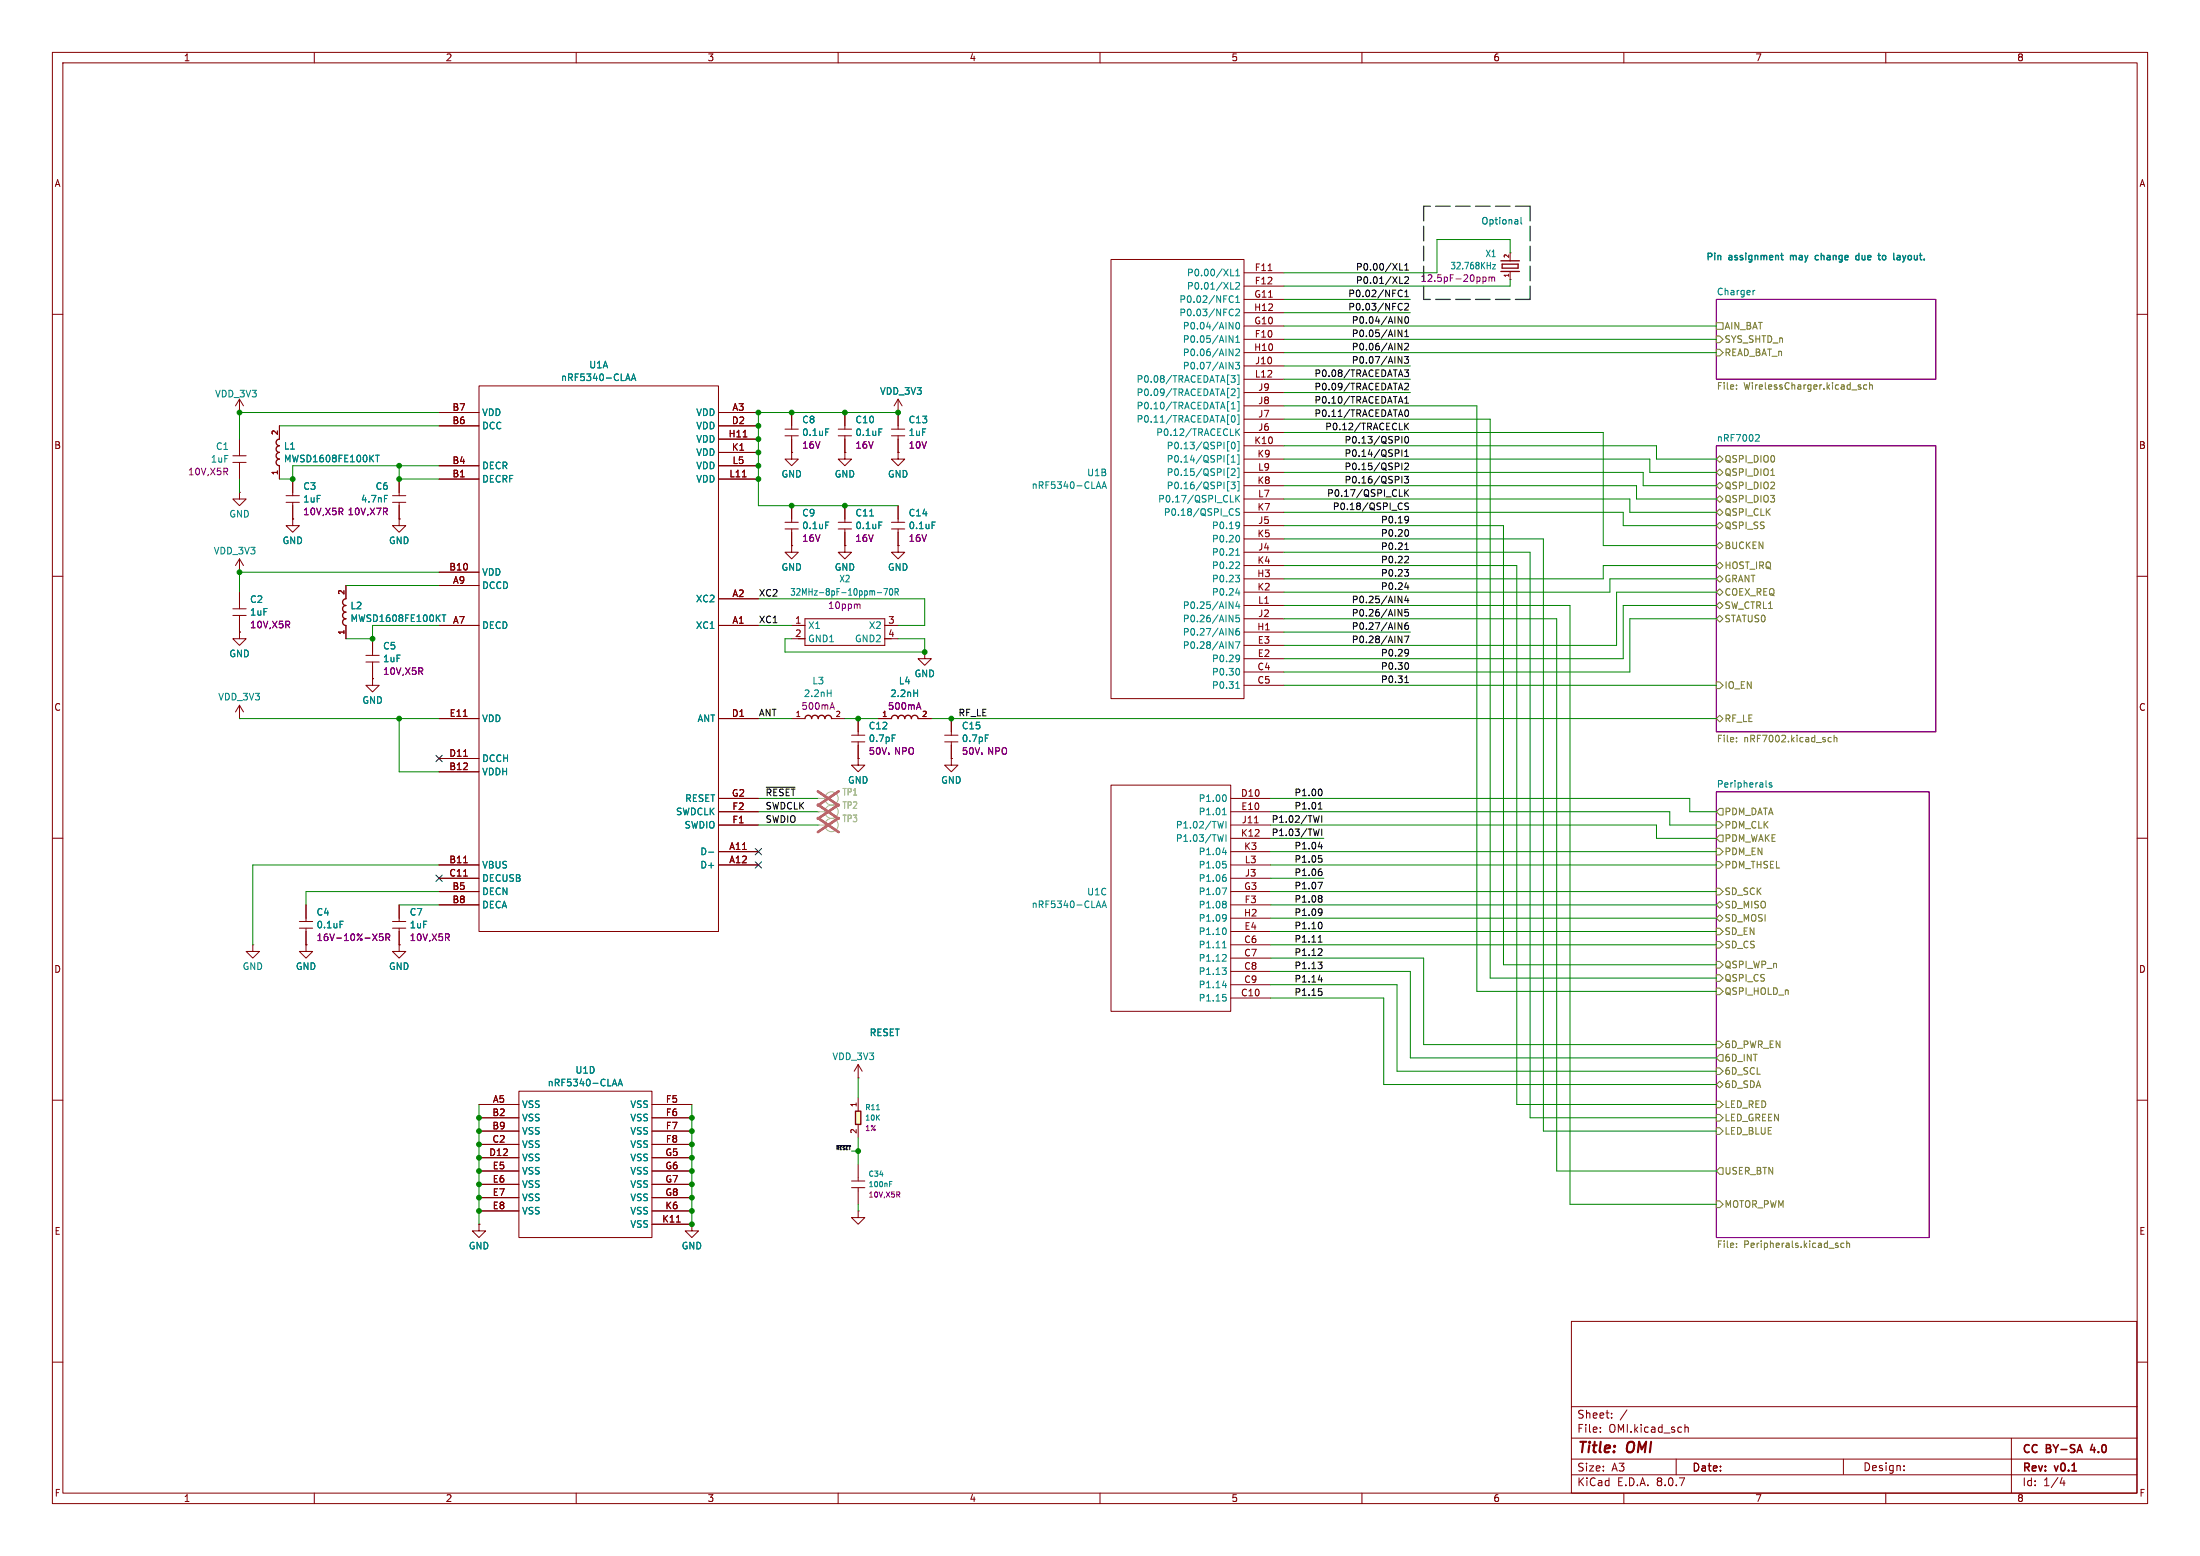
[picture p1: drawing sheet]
<svg xmlns="http://www.w3.org/2000/svg" width="420mm" height="297mm" viewBox="0 0 420 297" stroke-linecap="round" stroke-linejoin="round" font-family="sans-serif">
<g fill="none" stroke="#840000" stroke-width=".19">
<path d="M10 10h400v277h-400zM12 12h396v273h-396zM60 10v2M110 10v2M160 10v2M210 10v2M260 10v2M310 10v2M360 10v2M288.3 48.3h.1M288.3 48.3v1.5M288.3 51.8v1.5"/>
<path d="M10 60h2M45.7 78.7h.1M45.7 76.2l-.7 1.3M45.7 76.2v2.5M45.7 76.2l.8 1.3M83.8 78.7h7.6M91.4 73.7h45.8v104.1h-45.8zM137.2 78.7h7.6M408 60h2M44.4 88.3h2.6M44.4 87h2.6M45.7 83.8v3.2"/>
<path d="M45.7 88.3v3.1M53.3 81.3v2.5M53.3 88.9v2.5M54.6 95.9h2.5M54.6 94.6h2.5M55.9 91.4v3.2M55.9 95.9v3.2M76.2 99.1v1.2h1.3l-1.3 1.3-1.3-1.3h1.3M76.2 99.1h.1M83.8 91.4h7.6M83.8 88.9h7.6M83.8 81.3h7.6"/>
<path d="M137.2 91.4h7.6M137.2 88.9h7.6M137.2 81.3h7.6M137.2 83.8h7.6M137.2 86.4h7.6M141.7 91h.8M141.9 83.4h.7M171.4 86.4v1.2h1.3l-1.3 1.3-1.2-1.3h1.2M171.4 86.4h.1M10 110h2M83.8 119.4h7.6M83.8 111.8h7.6"/>
<path d="M83.8 109.2h7.6M137.2 119.4h7.6M137.2 114.3h7.6M408 110h2M83.8 137.2h7.6M88.4 136.7h.8M137.2 137.2h7.6M163.8 137.2v3.1M167.6 137.2h2.6M175.3 137.2h2.5M176.5 124.5v1.2h1.3l-1.3 1.3-1.2-1.3h1.2M176.5 124.5h.1"/>
<path d="M10 160h2M83.8 147.3h7.6M83.8 144.8h7.6M88.5 144.4h.7M137.2 157.5h7.6M137.2 154.9h7.6M137.2 152.4h7.6M162.6 141.6h2.5M162.6 140.3h2.5M163.8 144.8v1.3h1.3l-1.3 1.2-1.2-1.2h1.2M163.8 144.8h.1M163.8 141.6v3.2"/>
<path d="M408 160h2M83.8 165.1h7.6M83.8 170.2h7.6M83.8 172.7h7.6M83.8 167.6h7.6M88.5 164.7h.7M88.5 167.2h.7M137.2 162.6h7.6M137.2 165.1h7.6M10 210h2M408 210h2M162.6 226.7h2.5"/>
<path d="M162.6 225.4h2.5M163.8 231.1v1.3h1.3l-1.3 1.3-1.2-1.3h1.2M163.8 231.1h.1M163.8 222.2v3.2M163.8 226.7v3.2M300 252.2h107.9v32.8h-107.9zM10 260h2M300 278.5h108M300 274.5h108M300 268.5h108M305.5 273.2v.2M305.5 272.5v.1"/>
<path d="M307.7 270.5v.2M307.7 269.8v.1M310.6 269.1l-1.3 1.9M320 278.5v3M321.7 271.9v1.5M321.7 272.5l.2-.1 .3 .1 .1 .9M351.9 278.5v2.9M363.5 279.8v.1M384 274.5v4M384 278.5v6.5M408 260h2M60 285v2"/>
<path d="M110 285v2M160 285v2M210 285v2M260 285v2M300 281.5h108M310 285v2M360 285v2M363.5 280.6v.1M393.7 282l-.4 1.1h.9M394 282.6v1"/>
</g>
<path d="M399.5 275.7l-.4 1.1h.9" fill="none" stroke="#840000" stroke-width=".3"/>
<g fill="none" stroke="#840084" stroke-width=".19">
<path d="M283.1 52.9v1.2M283.1 52.9h.4l.2 .2-.1 .6h-.5M284.2 53l.4-.1 .2 .2M284.2 52.9v.8M284.8 53.1l.2-.2h.3v.8M284.8 53.1v.6M327.7 57.2h41.9v15.2h-41.9zM43 90l.5 .6M43.4 89.5v.4M65 97.6l.5 .7M65.4 97.1v.4M327.7 85.1h41.9v54.6h-41.9z"/>
<path d="M175.1 135h.6M175.4 134.1l.4 1.3M166.1 142.7v.6l.2-.1h.4l.1 .5-.2 .3-.5-.1M167.5 142.8a.75 .75 0 0 0 .2 1.2 .84 .84 0 0 0 .1-1.2M168.4 142.7l.4 1.3 .4-1.3M169.7 143.7v.1M169.7 143.7v.2M169.7 143.8v.1M169.7 143.8v.2M171.7 142.7v1.3l-.7-1.3v1.3M172.3 143.4l.6-.1 .1-.2v-.3l-.7-.1v1.3M173.6 142.9l.2-.2a.43 .43 0 0 1 .6 .4v.5a.42 .42 0 0 1-.4 .4 .42 .42 0 0 1-.5-.4z"/>
<path d="M327.7 151.1h40.6v85.1h-40.6zM171.4 228l.4 .5M171.7 227.6v.4"/>
</g>
<g fill="none" stroke="#848400" stroke-width=".19">
<path d="M327.7 64.1h.6l.6 .7-.6 .6h-.6zM327.7 66.7h.6l.6 .6-.6 .6h-.6zM327.7 61.6h1.2v1.3h-1.2zM331.5 73.5v.1M331.5 74.2v.1M354.8 73.8l.5 .3-.1 .1-.3 .1M354.8 73.5h.4M356.4 73.5h-.4l-.2 .2 .1 .5h.5M356.9 73.6l.2-.1h.3l.1 .8M356.9 73v1.3M327.7 90.2l.6-.7 .6 .7-.6 .6zM327.7 97.8l.6-.6 .6 .6-.6 .6z"/>
<path d="M327.7 95.3l.6-.7 .6 .7-.6 .6zM327.7 92.7l.6-.6 .6 .6-.6 .6zM327.7 87.6l.6-.6 .6 .6-.6 .7zM338.1 90.7h.7M327.7 104.1l.6-.6 .6 .6-.6 .7zM327.7 100.3l.6-.6 .6 .6-.6 .7zM327.7 118.1l.6-.6 .6 .6-.6 .6zM327.7 110.5l.6-.6 .6 .6-.6 .6zM327.7 108l.6-.7 .6 .7-.6 .6zM327.7 115.6l.6-.7 .6 .7-.6 .6zM328.3 112.4l.6 .6-.6 .7-.6-.7zM327.7 137.2l.6-.7 .6 .7-.6 .6z"/>
<path d="M327.7 130.2h.6l.6 .6-.6 .6h-.6zM327.7 156.8h.6l.6 .7-.6 .6h-.6zM328.3 154.3h.6v1.3h-.6l-.6-.7zM328.3 159.4h.6v1.3h-.6l-.6-.7zM331.5 140.8v.1M331.5 141.5v.1M349 141.4l.2 .2 .4-.1M349.6 140.8h-.4l-.2 .2M350.1 140.9l.2-.1h.3l.1 .8M350.1 140.3v1.3M327.7 169.5h.6l.6 .7-.6 .6h-.6zM327.7 179.7h.6l.6 .6-.6 .7h-.6z"/>
<path d="M327.7 172.7l.6-.6 .6 .6-.6 .7zM327.7 175.3l.6-.7 .6 .7-.6 .6zM327.7 177.2h.6l.6 .6-.6 .6h-.6zM327.7 161.9h.6l.6 .7-.6 .6h-.6zM327.7 164.5h.6l.6 .6-.6 .6h-.6zM327.7 198.8h.6l.6 .6-.6 .6h-.6zM327.7 183.5h.6l.6 .7-.6 .6h-.6zM327.7 186.1h.6l.6 .6-.6 .6h-.6zM327.7 188.6h.6l.6 .6-.6 .7h-.6zM327.7 203.8h.6l.6 .7-.6 .6h-.6zM327.7 207l.6-.6 .6 .6-.6 .6zM327.7 210.2h.6l.6 .6-.6 .7h-.6z"/>
<path d="M327.7 212.7h.6l.6 .7-.6 .6h-.6zM327.7 215.3h.6l.6 .6-.6 .6h-.6zM328.3 201.3h.6v1.3h-.6l-.6-.7zM327.7 229.2h.6l.6 .7-.6 .6h-.6zM328.3 222.9h.6v1.3h-.6l-.6-.7zM331.5 238v.1M331.5 237.3v.2M350.6 237.7l.3 .1v.1l-.4 .2M350.6 237.3h.3M352 237.3h-.4l-.2 .2 .1 .6h.5M352.6 237.4l.1-.1h.3l.1 .8M352.6 236.9v1.2"/>
</g>
<g fill="none" stroke="#008484" stroke-width=".19">
<path d="M284.9 50.5h.6l-.6 .8h.6M335 55.4l-.3 .3M119.6 72.3h.6M119.9 71.4l.4 1.2M120.5 72.6l.5-1.2 .4 1.2M120.6 72.3h.7M71.7 86.9h.7M72.1 86.9v1.3M335.3 82.9l.4 .1 .2 .3-.8 .9h.8M174.4 132.3h.8M175.2 131.7v1.3M170.3 140.3h.6"/>
<path d="M337.1 150.1l.2 .2M338.2 149.5l-.3-.1-.2 .2 .1 .2 .4 .1v.3h-.5M135.3 162.7h.9M169.8 226h.4M169.8 225.5h.5"/>
</g>
<path d="M286.5 51.8h3.6M286.5 49.8h3.6M286.8 50.4h3v.8h-3zM53.3 83.8a.64 .64 0 0 0-.6 .7 .64 .64 0 0 0 .6 .6 .64 .64 0 0 0-.6 .6 .64 .64 0 0 0 .6 .7 .64 .64 0 0 0-.6 .6 .64 .64 0 0 0 .6 .6 .63 .63 0 0 0-.6 .7 .63 .63 0 0 0 .6 .6M170.2 137.2a.64 .64 0 0 1 .6-.7 .64 .64 0 0 1 .6 .7 .64 .64 0 0 1 .7-.7 .64 .64 0 0 1 .6 .7 .64 .64 0 0 1 .7-.7 .64 .64 0 0 1 .6 .7 .64 .64 0 0 1 .6-.7 .64 .64 0 0 1 .7 .7" fill="none" stroke="#840000" stroke-width=".25"/>
<path d="M163.3 212.1h1v2.5h-1z" fill="#ffffc2"/>
<path d="M66 114.3a.64 .64 0 0 0-.6 .6 .64 .64 0 0 0 .6 .7 .64 .64 0 0 0-.6 .6 .64 .64 0 0 0 .6 .6 .64 .64 0 0 0-.6 .7 .64 .64 0 0 0 .6 .6 .64 .64 0 0 0-.6 .6 .64 .64 0 0 0 .6 .7M153.7 137.2a.64 .64 0 0 1 .6-.7 .64 .64 0 0 1 .6 .7 .64 .64 0 0 1 .7-.7 .64 .64 0 0 1 .6 .7 .64 .64 0 0 1 .6-.7 .64 .64 0 0 1 .7 .7 .64 .64 0 0 1 .6-.7 .64 .64 0 0 1 .6 .7M163.3 212.1h1v2.5h-1z" fill="none" stroke="#840000" stroke-width=".25"/>
<g fill="none" stroke="#840000" stroke-width=".19">
<path d="M212.1 49.5h25.4v83.9h-25.4zM237.5 52.1h7.6M237.5 54.6h7.6M237.5 57.2h7.6M237.5 59.7h7.6M242.1 51.7h.7M83.8 78.7h7.6M137.2 78.7h7.6M151.1 78.7v3.2M161.3 78.7v3.2M171.4 78.7h.1M171.4 76.2v5.7"/>
<path d="M171.4 76.2l-.7 1.3M171.4 76.2l.8 1.3M237.5 64.8h7.6M237.5 62.2h7.6M237.5 67.3h7.6M237.5 69.9h7.6M237.5 77.5h7.6M237.5 74.9h7.6M237.5 72.4h7.6M45.7 94v1.3h1.3l-1.3 1.2-1.3-1.2h1.3M45.7 94h.1M53.3 81.3v2.5"/>
<path d="M53.3 88.9v2.5M55.9 99.1v1.2h1.2l-1.2 1.3-1.3-1.3h1.3M55.9 99.1h.1M55.9 91.4v2.6M55.9 96.5v2.6M74.9 95.9h2.6M74.9 94.6h2.6M76.2 99.1h.1M76.2 91.4v3.2M76.2 95.9v3.2M83.8 91.4h7.6M83.8 88.9h7.6"/>
<path d="M83.8 81.3h7.6M137.2 91.4h7.6M137.2 88.9h7.6M137.2 81.3h7.6M137.2 83.8h7.6M137.2 86.4h7.6M141.7 91h.8M141.9 83.4h.7M149.9 99.7h2.5M149.9 81.9h2.5M149.9 83.2h2.5M151.1 86.4v1.2h1.3l-1.3 1.3-1.2-1.3h1.2"/>
<path d="M151.1 86.4h.1M151.1 83.2v3.2M151.1 96.5v3.2M160 99.7h2.6M160 81.9h2.6M160 83.2h2.6M161.3 86.4v1.2h1.3l-1.3 1.3-1.3-1.3h1.3M161.3 86.4h.1M161.3 83.2v3.2M161.3 96.5v3.2M170.2 99.7h2.5M170.2 81.9h2.5"/>
<path d="M170.2 83.2h2.5M171.4 86.4h.1M171.4 83.2v3.2M171.4 96.5v3.2M237.5 82.6h7.6M237.5 80h7.6M237.5 85.1h7.6M237.5 97.8h7.6M237.5 92.7h7.6M237.5 87.6h7.6M237.5 95.3h7.6M237.5 90.2h7.6"/>
<path d="M44.4 117.5h2.6M44.4 116.2h2.6M45.7 109.2h.1M45.7 106.7v2.5M45.7 113v3.2M45.7 117.5v3.2M45.7 106.7l-.7 1.3M45.7 106.7l.8 1.3M66 111.8v2.5M66 119.4v2.5M83.8 119.4h7.6M83.8 111.8h7.6"/>
<path d="M83.8 109.2h7.6M137.2 119.4h7.6M137.2 114.3h7.6M149.9 101h2.5M151.1 104.1v1.3h1.3l-1.3 1.3-1.2-1.3h1.2M151.1 104.1h.1M151.1 119.4h2.6M151.1 101v3.1M160 101h2.6M161.3 104.1v1.3h1.3l-1.3 1.3-1.3-1.3h1.3M161.3 104.1h.1M161.3 101v3.1"/>
<path d="M168.9 119.4h2.5M170.2 101h2.5M171.4 104.1v1.3h1.3l-1.3 1.3-1.2-1.3h1.2M171.4 104.1h.1M171.4 101v3.1M237.5 118.1h7.6M237.5 110.5h7.6M237.5 105.4h7.6M237.5 100.3h7.6M237.5 113h7.6M237.5 108h7.6M237.5 102.9h7.6"/>
<path d="M237.5 115.6h7.6M45.7 137.2h.1M45.7 120.7v1.2h1.3l-1.3 1.3-1.3-1.3h1.3M45.7 120.7h.1M45.7 134.6l-.7 1.3M45.7 134.6v2.6M45.7 134.6l.8 1.3M69.8 126.4h2.6M69.8 125.1h2.6M71.1 129.5v1.3h1.3l-1.3 1.3-1.3-1.3h1.3M71.1 129.5h.1M71.1 121.9v3.2"/>
<path d="M71.1 126.4v3.1M83.8 137.2h7.6M88.4 136.7h.8M137.2 137.2h7.6M151.1 137.2h2.6M151.1 121.9h2.6v-3.8h15.2v5.1h-15.2M158.7 137.2h2.6M163.8 137.2v2.5M167.6 137.2h2.6M168.9 121.9h2.5M175.3 137.2h2.5M176.5 124.5h.1"/>
<path d="M181.6 137.2v3.1M237.5 123.2h7.6M237.5 128.3h7.6M237.5 130.8h7.6M237.5 125.7h7.6M237.5 120.7h7.6M83.8 147.3h7.6M83.8 144.8h7.6M88.5 144.4h.7M137.2 152.4h7.6M137.2 154.9h7.6M137.2 157.5h7.6"/>
<path d="M163.8 144.8h.1M163.8 142.2v2.6M180.3 141.6h2.6M180.3 140.3h2.6M181.6 144.8v1.3h1.3l-1.3 1.2-1.3-1.2h1.3M181.6 144.8h.1M181.6 141.6v3.2M212.1 149.9h22.8v43.1h-22.8zM234.9 152.4h7.7M234.9 154.9h7.7M234.9 157.5h7.7M239.5 157.1h.7"/>
<path d="M57.1 177.2h2.6M57.1 175.9h2.6M58.4 172.7v3.2M58.4 177.2v3.1M74.9 177.2h2.6M74.9 175.9h2.6M76.2 172.7v3.2M76.2 177.2v3.1M83.8 172.7h7.6M83.8 170.2h7.6M83.8 167.6h7.6M83.8 165.1h7.6"/>
<path d="M88.5 164.7h.7M88.5 167.2h.7M137.2 162.6h7.6M137.2 165.1h7.6M234.9 177.8h7.7M234.9 172.7h7.7M234.9 170.2h7.7M234.9 175.3h7.7M234.9 167.6h7.7M234.9 160h7.7M234.9 162.6h7.7M234.9 165.1h7.7"/>
<path d="M48.3 180.3v1.3h1.2l-1.2 1.3-1.3-1.3h1.3M48.3 180.3h.1M58.4 180.3v1.3h1.3l-1.3 1.3-1.3-1.3h1.3M58.4 180.3h.1M76.2 180.3v1.3h1.3l-1.3 1.3-1.3-1.3h1.3M76.2 180.3h.1M234.9 190.5h7.7M234.9 180.3h7.7M234.9 182.9h7.7M234.9 185.4h7.7M234.9 188h7.7M91.4 210.8h7.7"/>
<path d="M91.4 213.4h7.7M91.4 215.9h7.7M91.4 218.4h7.7M99.1 208.3h25.4v27.9h-25.4zM124.5 210.8h7.6M124.5 213.4h7.6M124.5 215.9h7.6M124.5 218.4h7.6M163.8 205.7h.1M163.8 203.2v2.5M163.8 209.6v2.5M163.8 214.6v2.6"/>
<path d="M163.8 203.2l-.7 1.3M163.8 203.2l.8 1.3M91.4 233.7v1.2h1.3l-1.3 1.3-1.2-1.3h1.2M91.4 233.7h.1M91.4 221h7.7M91.4 223.5h7.7M91.4 226.1h7.7M91.4 228.6h7.7M91.4 231.1h7.7M124.5 221h7.6M124.5 223.5h7.6M124.5 226.1h7.6"/>
<path d="M124.5 228.6h7.6M124.5 231.1h7.6M124.5 233.7h7.6M129.1 233.3h.8M132.1 233.7v1.2h1.2l-1.2 1.3-1.3-1.3h1.3M132.1 233.7h.1"/>
</g>
<g fill="none" stroke="#008484" stroke-width=".19">
<path d="M234.9 56.5l.5 .1M234.9 52.6h.7M234.9 55.2h.7M235.2 59l.2 .1M235.4 57.6l-.5 .1M235.9 54l.5-.1 .2 .4-.7 .9h.7M235.9 59.1l.5-.1 .2 .4-.7 .9h.7M235.9 51.7l.4-.3v1.2M235.9 56.8l.4-.3v1.2M235.9 52.6h.7M235.9 57.7h.7M119.6 72.3h.6"/>
<path d="M119.9 71.4l.4 1.2M120.5 72.6l.5-1.2 .4 1.2M120.6 72.3h.7M234.6 61.5l.8 1.3v-1.3M234.6 64.1l.8 1.2v-1.2M234.6 66.6l.8 1.3v-1.3M234.6 69.2l.8 1.2v-1.2M235 71.7h.8l-.4 .5 .3 .1v.5l-.1 .2-.5-.1M235.1 78h.7M235.1 77.1l.3-.3v1.2M235.1 79.6l.3-.3a.68 .68 0 0 1 .4 .7 .68 .68 0 0 1-.4 .6l-.3-.3M235.1 74.3l.5-.1 .2 .4-.8 .9h.8"/>
<path d="M235.4 60.1l-.2 .2M235.9 69.2h.7l-.4 .4 .4 .2v.5l-.2 .1-.5-.1M235.9 66.7l.5-.1 .2 .4-.7 .9h.7M235.9 64.4l.4-.3v1.2M235.9 65.3h.7M236.1 61.6l.1-.1a.68 .68 0 0 1 .5 .7 .68 .68 0 0 1-.5 .6 .84 .84 0 0 1-.1-1.2zM236.2 79.2h.3v1.8h-.3M236.2 71.6h.3v1.8h-.3M236.2 74.1h.3v1.8h-.3M236.2 76.7h.3v1.8h-.3M71.7 86.9h.7M72.1 86.9v1.3"/>
<path d="M73.4 94.6h.6M157.6 99.6h.6M157.6 81.9h.6M166 98.5h.8M167.8 99.6h.6M167.8 81.9h.6M177.9 99.6h.6M209.4 92.9h.6M209.7 92l.4 1.2M210.4 93.2l.4-1.2 .4 1.2M210.5 92.9h.6M234.3 86.1h.3"/>
<path d="M234.3 84.3h.3M234.3 93.7h.3M234.3 91.9h.3M234.3 88.6h.3M234.3 86.8h.3M234.3 91.2h.3M234.3 89.4h.3M234.9 95.8h.6M235 92h.8l-.4 .5 .3 .1v.6l-.1 .1-.6-.1M235.1 89.6l.5-.1 .2 .3-.8 .9h.8M235.1 87.3l.3-.4v1.3M235.1 88.2h.7"/>
<path d="M235.2 84.5l.2-.1a.68 .68 0 0 1 .4 .6 .68 .68 0 0 1-.4 .7l-.3-.5zM235.4 97.2h.1M235.4 98.2v.1M235.9 81.9v1.2M235.9 94.6v1.2M236.1 82.4l.5 .7M236.1 95.1l.5 .7M236.2 84.3h.3v1.8h-.3M236.2 86.8h.3v1.8h-.3M236.2 89.4h.3v1.8h-.3M236.2 91.9h.3v1.8h-.3M236.4 99.6l.2 .3a.94 .94 0 0 1-.2 .9"/>
<path d="M236.6 81.9l-.7 .7M236.6 94.6l-.7 .7M236.6 97.2l-.4-.1-.2 .1v.4l.5 .2 .1 .3-.2 .3-.5-.1M84.4 117.4h.7M84.8 117.4v1.2M167.5 113.1h.8M168.7 112.3h.7l-.4 1.3M170 112.4l.1-.1a.72 .72 0 0 1 0 1.3 .94 .94 0 0 1-.1-1.2zM170.9 113l.5-.1 .1-.1-.1-.4-.5-.1v1.3M171.1 113l.4 .6M234.6 114.9l.8 1.2v-1.2M234.6 117.4l.8 1.3v-1.3"/>
<path d="M234.6 120l.8 1.2v-1.2M235.9 109.8h.7l-.4 .5M235.9 106h.7M235.9 113.2h.8M236.2 104.9l.1-.2v1.3M236.2 114.8l-.3 .9h.8M236.3 102.2a.79 .79 0 0 1 0 1.2M236.4 107.3l.2 .2v.3l-.7 .7h.7M236.4 110.3l.2 .2v.3l-.2 .3M236.5 120h-.3a.86 .86 0 0 0 0 1.2l.4-.1v-.4l-.2-.3-.4 .1-.1 .2M236.5 112.8v.8M236.5 115.3v.8"/>
<path d="M236.6 117.4h-.6l-.1 .6 .2-.1 .4 .1 .1 .1v.5l-.2 .1-.5-.1M236.6 100.2l-.2 .2M157.9 132.3h.8M158.7 131.7v1.3M174.4 132.3h.8M175.2 131.7v1.3M234.6 122.5l.8 1.3v-1.3M235.9 122.5h.8l-.5 1.3M235.9 131.4h.7M236.2 130.3l.1-.2v1.3M236.3 127.6a.79 .79 0 0 1 0 1.2M236.4 125l.2 .3a.94 .94 0 0 1-.2 .9"/>
<path d="M236.6 125.6l-.2 .2M170.3 140.3h.6M188.1 140.3h.6M233.4 155.5h.7M233.6 156.8l-.3 1.3-.3-.9M233.6 159.3l-.3 1.3-.3-.9M233.6 154.4l.1-.2v1.3M233.8 151.7a.79 .79 0 0 1 0 1.3M234 156.8v1.3M234 159.3v1.3M64.9 175.8h.6M135.3 162.7h.9"/>
<path d="M209.4 172.9h.6M209.7 172l.4 1.2M210.4 173.2l.4-1.2 .4 1.2M210.5 172.9h.6M233.3 169.5h.9l-.6 1.3M233.4 162.7h.8M233.4 164.4h.6M233.6 179.8l.1-.2v1.3M233.7 166.9h.3M233.8 177.1a.79 .79 0 0 1 0 1.3M233.9 164.9l.2 .2v.3l-.2 .3M233.9 167.4l.2 .3v.3l-.2 .2"/>
<path d="M233.9 172l.2 .3-.2 .3 .2 .2v.3l-.2 .2M233.9 174.6l.2 .2a.94 .94 0 0 1-.2 1M234 162.3v.8M234.1 175.1l-.2 .3M233.3 184.7h.8l-.4 .5M233.4 180.9h.7M233.4 188.1h.8M233.4 189.8h.6M233.9 190.3l.2 .2v.3l-.2 .3M233.9 182.2l.2 .2-.1 .3-.7 .8h.8M233.9 185.2l.2 .3v.3l-.2 .2M234 187.7v.8"/>
<path d="M117 206.9h.6M117.3 206l.4 1.3M118 207.3l.4-1.3 .4 1.3M118.1 206.9h.6M167.3 211.8h.6"/>
</g>
<g fill="none" stroke="#840084" stroke-width=".19">
<path d="M65 97.6l.5 .7M65.4 97.1v.4M73.5 97.6l.4 .7M73.9 97.1v.4M54.9 119.2l.4 .6M55.2 118.7v.4M163.8 115.3l.4 .2v.6M80.3 128.1l.4 .6M80.6 127.6v.4M158.6 135h.6M158.9 134.1l.4 1.3M175.1 135h.6"/>
<path d="M175.4 134.1l.4 1.3M166.1 142.7v.6l.2-.1h.4l.1 .5-.2 .3-.5-.1M167.5 142.8a.75 .75 0 0 0 .2 1.2 .84 .84 0 0 0 .1-1.2M168.4 142.7l.4 1.3 .4-1.3M169.7 143.7v.1M169.7 143.7v.2M169.7 143.8v.1M169.7 143.8v.2M171.7 142.7v1.3l-.7-1.3v1.3M172.3 143.4l.6-.1 .1-.2v-.3l-.7-.1v1.3M173.6 142.9l.2-.2a.43 .43 0 0 1 .6 .4v.5a.42 .42 0 0 1-.4 .4 .42 .42 0 0 1-.5-.4zM183.9 142.7v.6l.1-.1h.5l.1 .5-.2 .3-.5-.1"/>
<path d="M185.3 142.8a.75 .75 0 0 0 .2 1.2 .84 .84 0 0 0 .1-1.2M186.2 142.7l.4 1.3 .4-1.3M187.4 143.7l.1 .1M187.4 143.7v.2M187.5 143.8l-.1 .1M187.5 143.8l-.1 .2M189.5 142.7v1.3l-.7-1.3v1.3M190.1 143.4l.6-.1 .1-.2v-.3l-.7-.1v1.3M191.4 142.9l.2-.2a.43 .43 0 0 1 .6 .4v.5a.42 .42 0 0 1-.5 .4 .42 .42 0 0 1-.4-.4zM73.1 178.3h-.6l-.1 .6 .2-.2 .4 .1 .1 .2v.4l-.2 .1-.5-.1M73.7 178.9h.6l.1-.2-.1-.3-.6-.1v1.2M74 178.9l.4 .6"/>
<path d="M85.4 178.9l.4 .6M85.7 178.4v.4"/>
</g>
<g fill="none" stroke="#a1a1a1" stroke-width=".19">
<path d="M156.2 154.9h.1M156.2 152.4h.1M156.2 157.5h.1M156.2 154.9h1.3M156.2 152.4h1.3M156.2 157.5h1.3"/>
<circle cx="158.7" cy="157.5" r="1.27"/>
<circle cx="158.7" cy="154.9" r="1.27"/>
<circle cx="158.7" cy="152.4" r="1.27"/>
</g>
<path d="M156.1 153.6l4 2.7M156.1 151.1l4 2.6M156.1 156.1l4 2.7M160.1 153.6l-4 2.7M160.1 151.1l-4 2.6M160.1 156.1l-4 2.7" fill="none" stroke="#e65255" stroke-width=".46"/>
<g fill="none" stroke="#000" stroke-width=".19">
<path d="M267.1 55.4l.6 .1M267.2 51.6h.6M267.2 54.1h.6M267.4 57.9l.3 .1M267.7 56.5l-.6 .1M267.7 59.1l-.3 .1M268.2 50.7l.3-.4v1.3M268.2 55.7l.3-.3v1.2M268.2 52.9l.5-.1 .2 .4-.8 .9h.8M268.2 58l.5-.1 .2 .4-.8 .9h.8M268.2 56.6h.7M268.2 51.6h.7"/>
<path d="M266.9 63l.7 1.3v-1.3M266.9 60.4l.7 1.3v-1.3M266.9 65.5l.7 1.3v-1.3M266.9 68.1l.7 1.2v-1.2M268.1 68.1h.8l-.4 .5 .3 .1v.5l-.1 .1-.6-.1M268.1 70.6h.8l-.4 .5 .3 .1v.6l-.1 .1-.5-.1M268.2 64.3h.7M268.2 63.4l.3-.4v1.3M268.2 76.1l.3-.4v1.3M268.2 65.6l.5-.1 .2 .4-.8 .9h.8M268.2 73.3l.5-.2 .2 .4-.8 .9h.8M268.2 78.7l.3-.5a.68 .68 0 0 1 .4 .7 .68 .68 0 0 1-.4 .6l-.3-.5"/>
<path d="M268.2 77h.7M268.3 60.6l.2-.2a.68 .68 0 0 1 .4 .7 .68 .68 0 0 1-.4 .6l-.3-.5zM267.1 94.7h.6M267.6 83.3v1.3M267.6 85.8v1.3M267.6 88.4v1.3M267.6 90.9v1.3M267.6 96.1h.1M267.7 97.2h-.1M268.1 90.9h.8l-.4 .5 .3 .1v.6l-.1 .1-.6-.1M268.2 80.8v1.2M268.2 93.5v1.2"/>
<path d="M268.2 86.2l.3-.4v1.3M268.2 88.5l.5-.1 .2 .4-.8 .9h.8M268.2 87.1h.7M268.3 83.4l.2-.1a.68 .68 0 0 1 .4 .6 .68 .68 0 0 1-.4 .7l-.3-.5zM268.4 81.3l.5 .7M268.4 94l.5 .7M268.7 98.5l.2 .3a.94 .94 0 0 1-.2 1M268.9 80.8l-.7 .7M268.9 93.5l-.7 .7M268.9 96.1l-.5-.1-.2 .1v.4l.6 .2 .1 .3-.2 .3-.5-.1M268.9 99.1l-.2 .2M266.9 113.8l.7 1.3v-1.3"/>
<path d="M266.9 116.3l.7 1.3v-1.3M266.9 118.9l.7 1.2v-1.2M268.1 108.7h.8l-.4 .5M268.2 104.9h.7M268.2 112.1h.8M268.4 103.8l.1-.2v1.3M268.5 113.7l-.3 .9h.8M268.6 101.1a.79 .79 0 0 1 0 1.3M268.7 106.2l.2 .2-.1 .3-.7 .7h.8M268.7 109.2l.2 .2v.3l-.2 .3M268.8 118.9h-.4a.86 .86 0 0 0 0 1.2l.4-.1 .1-.4-.2-.2h-.4l-.1 .2M268.8 111.7v.8"/>
<path d="M268.8 114.2v.9M268.8 116.3h-.6v.6l.2-.1 .4 .1 .1 .2-.1 .4-.1 .1-.5-.1M266.9 121.4l.7 1.3v-1.3M268.1 121.4h.9l-.6 1.3M268.2 130.3h.7M268.4 129.2l.1-.2v1.3M268.6 126.5a.79 .79 0 0 1 0 1.3M268.7 123.9l.2 .3a.94 .94 0 0 1-.2 1M268.9 124.5l-.2 .2M146.3 150.3h5.5M251.7 154.4h.7M251.8 158.2l-.3 1.3-.2-.9"/>
<path d="M251.8 155.7l-.3 1.3-.2-.9M251.9 153.3l.1-.1v1.2M252.1 150.6a.79 .79 0 0 1 0 1.3M252.3 155.7v1.3M252.3 158.2v1.3M251.6 168.4h.8l-.5 1.3M251.7 161.6h.7M251.7 179.8h.7M251.7 163.3h.6M251.9 178.7l.1-.1v1.2M252 165.9h.3M252.1 176a.79 .79 0 0 1 0 1.3"/>
<path d="M252.1 163.8l.3 .2v.3l-.3 .3M252.1 166.3l.3 .3v.3l-.3 .2M252.1 170.9l.3 .3-.3 .3 .3 .2v.3l-.3 .2M252.1 173.5l.3 .2a.94 .94 0 0 1-.3 1M252.3 161.2v.8M252.4 174l-.3 .3M251.6 183.6h.8l-.4 .5M251.7 187h.7M251.7 188.7h.6M252.1 181.1l.3 .2-.1 .3-.7 .8h.8M252.1 184.1l.3 .3v.3l-.3 .2M252.1 189.2l.3 .2v.3l-.3 .3"/>
<path d="M252.3 186.6v.8M159.7 218.7h2.7"/>
</g>
<path d="M290.4 41.5v1.1l.1 .2" fill="none" stroke="#0000c2" stroke-width=".19"/>
<path d="M347 48.8h-.4l-.1 .2 .1 .5 .4 .1M354.3 49.4l.2 .2 .4-.1M354.9 48.8h-.4l-.2 .2M354.9 48.3v1.3M359.5 48.8h.3l.2 .2v.5l-.2 .1-.3-.1M363.2 48.8l.3 .8-.3 .4" fill="none" stroke="#0000c2" stroke-width=".25"/>
<path d="M271.8 39.4v17.8M292.1 39.4v17.8M292.1 39.4h-20.3M292.1 57.2h-20.3" fill="none" stroke="#333f48" stroke-width=".25" stroke-dasharray="2.8 1"/>
<g fill="none" stroke="#008400" stroke-width=".19">
<path d="M245.1 59.7h24.1M245.1 57.2h24.1M288.3 48.3v-2.6h-14v6.4h-29.2M288.3 53.3v1.3h-43.2M83.8 78.7h-38.1v5.1M171.4 78.7h-26.6v17.8h26.6M245.1 64.8h82.6M245.1 67.3h82.6M245.1 72.4h24.1M245.1 77.5h36.8v111.7h45.8M245.1 74.9h24.1M245.1 69.9h24.1"/>
<path d="M245.1 62.2h82.6M45.7 91.4v2.6M53.3 81.3h30.5M76.2 88.9v2.5h7.6M83.8 88.9h-27.9v2.5h-2.6M245.1 82.6h61v21.5h21.6M245.1 80h39.4v106.7h43.2M245.1 87.6h69.9v2.6h12.7M245.1 85.1h71.1v2.5h11.5M245.1 90.2h68.6v2.5h14M245.1 95.3h66v2.5h16.6M245.1 97.8h64.8v2.5h17.8"/>
<path d="M245.1 92.7h67.3v2.6h15.3M66 111.8h17.8M83.8 109.2h-38.1v3.8M83.8 119.4h-12.7v2.5h-5.1M144.8 119.4h6.3M144.8 114.3h31.7v5.1h-5.1M245.1 102.9h49.5v113h33.1M245.1 115.6h54.6v114.3h28M245.1 105.4h47v108h35.6M245.1 118.1h52.1v105.4h30.5M245.1 108h44.5v102.8h38.1M245.1 100.3h41.9v83.9h40.7"/>
<path d="M327.7 118.1h-16.6v10.2h-66M327.7 115.6h-17.8v10.1h-64.8M327.7 110.5h-20.4v2.5h-62.2M327.7 113h-19.1v10.2h-63.5M327.7 108h-21.6v2.5h-61M45.7 137.2h38.1M76.2 137.2v10.1h7.6M144.8 137.2h6.3M151.1 121.9h-1.2v2.6h26.6v-2.6h-5.1M161.3 137.2h6.3M177.8 137.2h149.9M245.1 130.8h82.6"/>
<path d="M245.1 120.7h24.1M144.8 157.5h11.4M144.8 152.4h11.4M144.8 154.9h11.4M242.6 157.5h73.6v2.5h11.5M242.6 154.9h76.2v2.6h8.9M242.6 152.4h80v2.5h5.1M76.2 172.7h7.6M83.8 170.2h-25.4v2.5M83.8 165.1h-35.5v15.2M242.6 160h10.1M242.6 177.8h85.1"/>
<path d="M242.6 172.7h85.1M242.6 170.2h85.1M242.6 162.6h85.1M242.6 165.1h85.1M242.6 175.3h85.1M242.6 167.6h10.1M242.6 182.9h29.2v16.5h55.9M242.6 190.5h21.6v16.5h63.5M242.6 188h24.1v16.5h61M242.6 185.4h26.6v16.5h58.5M242.6 180.3h85.1M91.4 210.8v22.9"/>
<path d="M132.1 210.8v22.9M162.6 219.7h1.2M163.8 205.7v3.9M163.8 217.2v5M163.8 229.9v1.2"/>
</g>
<path d="M83.2 144.2l1.2 1.2M84.4 144.2l-1.2 1.2M83.2 167l1.2 1.2M84.4 167l-1.2 1.2M144.2 164.5l1.2 1.2M144.2 162l1.2 1.2M145.4 164.5l-1.2 1.2M145.4 162l-1.2 1.2" fill="none" stroke="#000084" stroke-width=".19"/>
<g fill="#008400" stroke="#008400" stroke-width=".19">
<circle cx="132.1" cy="221" r=".46"/>
<circle cx="163.8" cy="219.7" r=".46"/>
<circle cx="132.1" cy="218.4" r=".46"/>
<circle cx="132.1" cy="215.9" r=".46"/>
<circle cx="144.8" cy="78.7" r=".46"/>
<circle cx="144.8" cy="81.3" r=".46"/>
<circle cx="144.8" cy="88.9" r=".46"/>
<circle cx="144.8" cy="83.8" r=".46"/>
<circle cx="144.8" cy="86.4" r=".46"/>
<circle cx="161.3" cy="78.7" r=".46"/>
<circle cx="151.1" cy="96.5" r=".46"/>
<circle cx="171.4" cy="78.7" r=".46"/>
<circle cx="161.3" cy="96.5" r=".46"/>
<circle cx="151.1" cy="78.7" r=".46"/>
<circle cx="163.8" cy="137.2" r=".46"/>
<circle cx="181.6" cy="137.2" r=".46"/>
<circle cx="45.7" cy="78.7" r=".46"/>
<circle cx="76.2" cy="88.9" r=".46"/>
<circle cx="55.9" cy="91.4" r=".46"/>
<circle cx="76.2" cy="91.4" r=".46"/>
<circle cx="45.7" cy="109.2" r=".46"/>
<circle cx="132.1" cy="213.4" r=".46"/>
<circle cx="91.4" cy="213.4" r=".46"/>
<circle cx="91.4" cy="226.1" r=".46"/>
<circle cx="91.4" cy="223.5" r=".46"/>
<circle cx="91.4" cy="221" r=".46"/>
<circle cx="91.4" cy="218.4" r=".46"/>
<circle cx="91.4" cy="215.9" r=".46"/>
<circle cx="91.4" cy="228.6" r=".46"/>
<circle cx="91.4" cy="231.1" r=".46"/>
<circle cx="132.1" cy="233.7" r=".46"/>
<circle cx="132.1" cy="231.1" r=".46"/>
<circle cx="176.5" cy="124.5" r=".46"/>
<circle cx="71.1" cy="121.9" r=".46"/>
<circle cx="76.2" cy="137.2" r=".46"/>
<circle cx="144.8" cy="91.4" r=".46"/>
<circle cx="132.1" cy="226.1" r=".46"/>
<circle cx="132.1" cy="228.6" r=".46"/>
<circle cx="132.1" cy="223.5" r=".46"/>
</g>
<g font-size="2.8" fill="#840000">
<text x="301" y="277.9">Title:</text>
<text x="310.6" y="277.9">OMI</text>
</g>
<g font-size="2.1" fill="#840000">
<text x="301" y="273.7">File:</text>
<text x="301" y="271">Sheet:</text>
<text x="307.1" y="273.7">OMI.kicad_sch</text>
<text x="301" y="281.1">Size:</text>
<text x="307.6" y="281.1">A3</text>
<text x="323" y="281.1">Date:</text>
<text x="355.6" y="281">Design:</text>
<text x="386" y="277.8">CC</text>
<text x="386" y="281.3">Rev:</text>
<text x="390.7" y="277.8">BY-SA</text>
<text x="392.4" y="281.3">v0.1</text>
<text x="399.8" y="277.8">4.0</text>
<text x="301" y="283.9">KiCad</text>
<text x="308.7" y="283.9">E.D.A.</text>
<text x="316.3" y="283.9">8.0.7</text>
<text x="386" y="283.9">Id:</text>
<text x="390.1" y="283.9">1/4</text>
</g>
<g font-size="1.8" fill="#840000">
<text x="35" y="11.9">1</text>
<text x="85" y="11.9">2</text>
<text x="135" y="11.9">3</text>
<text x="185" y="11.9">4</text>
<text x="235" y="11.9">5</text>
<text x="285" y="11.9">6</text>
<text x="335" y="11.9">7</text>
<text x="385" y="11.9">8</text>
<text x="10.3" y="35.9">A</text>
<text x="408.3" y="35.9">A</text>
<text x="239.4" y="51.8">F11</text>
<text x="239.3" y="59.4">H12</text>
<text x="239.4" y="56.9">G11</text>
<text x="239.4" y="54.4">F12</text>
<text x="239.4" y="62">G10</text>
<text x="239.4" y="64.5">F10</text>
<text x="239.3" y="67.1">H10</text>
<text x="239.5" y="69.6">J10</text>
<text x="239.5" y="72.1">L12</text>
<text x="240.1" y="77.2">J8</text>
<text x="240.1" y="74.7">J9</text>
<text x="86.3" y="81">B6</text>
<text x="86.3" y="78.5">B7</text>
<text x="139" y="83.6">H11</text>
<text x="139.6" y="81">D2</text>
<text x="139.7" y="78.5">A3</text>
<text x="240.1" y="82.3">J6</text>
<text x="240.1" y="79.8">J7</text>
<text x="10.3" y="85.9">B</text>
<text x="86.3" y="88.6">B4</text>
<text x="139.6" y="86.1">K1</text>
<text x="139.7" y="88.6">L5</text>
<text x="239.4" y="84.8">K10</text>
<text x="240" y="87.4">K9</text>
<text x="240.1" y="89.9">L9</text>
<text x="408.2" y="85.9">B</text>
<text x="86.3" y="91.2">B1</text>
<text x="139.1" y="91.2">L11</text>
<text x="240" y="92.5">K8</text>
<text x="240.1" y="95">L7</text>
<text x="240" y="97.5">K7</text>
<text x="240.1" y="100.1">J5</text>
<text x="240" y="107.7">K4</text>
<text x="240" y="102.6">K5</text>
<text x="240.1" y="105.2">J4</text>
<text x="85.7" y="109">B10</text>
<text x="86.4" y="111.5">A9</text>
<text x="239.9" y="110.2">H3</text>
<text x="240" y="112.8">K2</text>
<text x="86.4" y="119.1">A7</text>
<text x="139.7" y="119.1">A1</text>
<text x="139.7" y="114">A2</text>
<text x="151.7" y="119.1">1</text>
<text x="169.5" y="119.1">3</text>
<text x="240.1" y="115.3">L1</text>
<text x="240.1" y="117.9">J2</text>
<text x="151.7" y="121.7">2</text>
<text x="169.5" y="121.7">4</text>
<text x="239.9" y="120.4">H1</text>
<text x="240" y="125.5">E2</text>
<text x="240" y="122.9">E3</text>
<text x="240" y="128">C4</text>
<text x="240" y="130.6">C5</text>
<text x="10.3" y="135.9">C</text>
<text x="85.7" y="136.9">E11</text>
<text x="139.6" y="136.9">D1</text>
<text x="408.2" y="135.9">C</text>
<text x="85.7" y="147.1">B12</text>
<text x="85.7" y="144.5">D11</text>
<text x="139.6" y="152.1">G2</text>
<text x="139.7" y="154.7">F2</text>
<text x="236.8" y="152.1">D10</text>
<text x="236.9" y="154.7">E10</text>
<text x="139.7" y="157.2">F1</text>
<text x="236.8" y="159.8">K12</text>
<text x="237" y="157.2">J11</text>
<text x="85.7" y="164.8">B11</text>
<text x="85.7" y="167.4">C11</text>
<text x="139.1" y="162.3">A11</text>
<text x="139.1" y="164.8">A12</text>
<text x="237.4" y="162.3">K3</text>
<text x="237.5" y="164.8">L3</text>
<text x="237.6" y="167.4">J3</text>
<text x="86.3" y="169.9">B5</text>
<text x="86.3" y="172.5">B8</text>
<text x="237.4" y="169.9">G3</text>
<text x="237.5" y="172.5">F3</text>
<text x="237.4" y="175">H2</text>
<text x="237.5" y="177.5">E4</text>
<text x="10.3" y="185.9">D</text>
<text x="237.4" y="180.1">C6</text>
<text x="237.4" y="182.6">C7</text>
<text x="237.4" y="185.2">C8</text>
<text x="408.2" y="185.9">D</text>
<text x="236.8" y="190.2">C10</text>
<text x="237.4" y="187.7">C9</text>
<text x="93.9" y="213.1">B2</text>
<text x="93.9" y="215.6">B9</text>
<text x="94" y="210.6">A5</text>
<text x="127" y="210.6">F5</text>
<text x="127" y="213.1">F6</text>
<text x="127" y="215.6">F7</text>
<text x="93.3" y="220.7">D12</text>
<text x="93.9" y="218.2">C2</text>
<text x="126.9" y="220.7">G5</text>
<text x="127" y="218.2">F8</text>
<text x="94" y="223.3">E5</text>
<text x="94" y="225.8">E6</text>
<text x="126.9" y="223.3">G6</text>
<text x="126.9" y="225.8">G7</text>
<text x="94" y="228.3">E7</text>
<text x="94" y="230.9">E8</text>
<text x="126.3" y="233.4">K11</text>
<text x="126.9" y="228.3">G8</text>
<text x="126.9" y="230.9">K6</text>
<text x="10.3" y="235.9">E</text>
<text x="408.3" y="235.9">E</text>
<text x="10.3" y="285.9">F</text>
<text x="35" y="286.9">1</text>
<text x="85" y="286.9">2</text>
<text x="135" y="286.9">3</text>
<text x="185" y="286.9">4</text>
<text x="235" y="286.9">5</text>
<text x="285" y="286.9">6</text>
<text x="335" y="286.9">7</text>
<text x="385" y="286.9">8</text>
<text x="408.3" y="285.9">F</text>
</g>
<g font-size="1.8" fill="#0000c2">
<text x="282.7" y="42.9">Optional</text>
<text x="325.5" y="50">Pin</text>
<text x="330" y="50">assignment</text>
<text x="342.3" y="50">may</text>
<text x="347.6" y="50">change</text>
<text x="355.8" y="50">due</text>
<text x="360.7" y="50">to</text>
<text x="364" y="50">layout.</text>
<text x="165.8" y="198.1">RESET</text>
</g>
<g font-size="1.8" fill="#008484">
<text x="226.5" y="52.9">P0.00/XL1</text>
<text x="276.8" y="51.6">32.768KHz</text>
<text x="283.5" y="49.3">X1</text>
<text x="225" y="58">P0.02/NFC1</text>
<text x="226.5" y="55.5">P0.01/XL2</text>
<text x="327.7" y="56.4">Charger</text>
<text x="225" y="60.6">P0.03/NFC2</text>
<text x="225.7" y="65.6">P0.05/AIN1</text>
<text x="225.7" y="63.1">P0.04/AIN0</text>
<text x="112.4" y="70.5">U1A</text>
<text x="225.7" y="68.2">P0.06/AIN2</text>
<text x="225.7" y="70.7">P0.07/AIN3</text>
<text x="41" y="76">VDD_3V3</text>
<text x="107" y="72.9">nRF5340-CLAA</text>
<text x="167.9" y="75.5">VDD_3V3</text>
<text x="216.9" y="75.8">P0.09/TRACEDATA[2]</text>
<text x="216.9" y="73.3">P0.08/TRACEDATA[3]</text>
<text x="91.9" y="82.1">DCC</text>
<text x="91.9" y="79.6">VDD</text>
<text x="132.8" y="79.6">VDD</text>
<text x="132.8" y="82.1">VDD</text>
<text x="153" y="81">C8</text>
<text x="153" y="83.4">0.1uF</text>
<text x="163.2" y="81">C10</text>
<text x="163.2" y="83.4">0.1uF</text>
<text x="173.4" y="83.4">1uF</text>
<text x="173.4" y="81">C13</text>
<text x="216.9" y="80.9">P0.11/TRACEDATA[0]</text>
<text x="216.9" y="78.3">P0.10/TRACEDATA[1]</text>
<text x="220.6" y="83.4">P0.12/TRACECLK</text>
<text x="40.2" y="88.5">1uF</text>
<text x="41.1" y="86.1">C1</text>
<text x="54.1" y="86">L1</text>
<text x="54.1" y="88.4">MWSD1608FE100KT</text>
<text x="91.9" y="89.8">DECR</text>
<text x="132.8" y="84.7">VDD</text>
<text x="132.8" y="87.2">VDD</text>
<text x="132.8" y="89.8">VDD</text>
<text x="222.6" y="86">P0.13/QSPI[0]</text>
<text x="222.6" y="88.5">P0.14/QSPI[1]</text>
<text x="327.7" y="84.4">nRF7002</text>
<text x="57.8" y="93.7">C3</text>
<text x="71.6" y="93.7">C6</text>
<text x="91.9" y="92.3">DECRF</text>
<text x="132.8" y="92.3">VDD</text>
<text x="149.1" y="91.4">GND</text>
<text x="159.3" y="91.4">GND</text>
<text x="169.4" y="91.4">GND</text>
<text x="196.8" y="93.5">nRF5340-CLAA</text>
<text x="207.4" y="91.1">U1B</text>
<text x="222.6" y="93.6">P0.16/QSPI[3]</text>
<text x="222.6" y="91">P0.15/QSPI[2]</text>
<text x="43.7" y="99">GND</text>
<text x="57.8" y="96.1">1uF</text>
<text x="68.8" y="96.1">4.7nF</text>
<text x="153" y="98.8">C9</text>
<text x="153" y="101.2">0.1uF</text>
<text x="163.2" y="98.8">C11</text>
<text x="163.2" y="101.2">0.1uF</text>
<text x="173.4" y="98.8">C14</text>
<text x="173.4" y="101.2">0.1uF</text>
<text x="221" y="96.1">P0.17/QSPI_CLK</text>
<text x="222.1" y="98.7">P0.18/QSPI_CS</text>
<text x="231.3" y="101.2">P0.19</text>
<text x="40.7" y="106">VDD_3V3</text>
<text x="53.8" y="104.1">GND</text>
<text x="74.2" y="104.1">GND</text>
<text x="231.3" y="106.3">P0.21</text>
<text x="231.3" y="103.7">P0.20</text>
<text x="91.9" y="112.6">DCCD</text>
<text x="91.9" y="110.1">VDD</text>
<text x="149.1" y="109.1">GND</text>
<text x="150.8" y="113.9">32MHz-8pF-10ppm-70R</text>
<text x="159.3" y="109.1">GND</text>
<text x="160.1" y="111.4">X2</text>
<text x="169.4" y="109.1">GND</text>
<text x="231.3" y="111.4">P0.23</text>
<text x="231.3" y="113.9">P0.24</text>
<text x="231.3" y="108.8">P0.22</text>
<text x="47.6" y="115.3">C2</text>
<text x="47.6" y="117.7">1uF</text>
<text x="66.8" y="116.5">L2</text>
<text x="66.8" y="118.9">MWSD1608FE100KT</text>
<text x="132.8" y="115.2">XC2</text>
<text x="225.7" y="119">P0.26/AIN5</text>
<text x="225.7" y="116.4">P0.25/AIN4</text>
<text x="43.7" y="125.6">GND</text>
<text x="73" y="124.2">C5</text>
<text x="91.9" y="120.2">DECD</text>
<text x="132.8" y="120.2">XC1</text>
<text x="154.2" y="120.2">X1</text>
<text x="154.2" y="122.8">GND1</text>
<text x="163.1" y="122.8">GND2</text>
<text x="165.8" y="120.2">X2</text>
<text x="225.7" y="124.1">P0.28/AIN7</text>
<text x="225.7" y="121.5">P0.27/AIN6</text>
<text x="73" y="126.6">1uF</text>
<text x="155" y="130.8">L3</text>
<text x="171.5" y="130.8">L4</text>
<text x="174.5" y="129.5">GND</text>
<text x="231.3" y="129.1">P0.30</text>
<text x="231.3" y="131.7">P0.31</text>
<text x="231.3" y="126.6">P0.29</text>
<text x="41.6" y="133.9">VDD_3V3</text>
<text x="69.1" y="134.5">GND</text>
<text x="153.4" y="133.2">2.2nH</text>
<text x="169.9" y="133.2">2.2nH</text>
<text x="91.9" y="138">VDD</text>
<text x="133.1" y="138">ANT</text>
<text x="165.7" y="139.4">C12</text>
<text x="183.5" y="139.4">C15</text>
<text x="91.9" y="148.2">VDDH</text>
<text x="91.9" y="145.6">DCCH</text>
<text x="161.8" y="149.8">GND</text>
<text x="179.6" y="149.8">GND</text>
<text x="128.9" y="155.8">SWDCLK</text>
<text x="130.7" y="153.3">RESET</text>
<text x="228.7" y="153.3">P1.00</text>
<text x="228.7" y="155.8">P1.01</text>
<text x="327.7" y="150.4">Peripherals</text>
<text x="130.6" y="158.3">SWDIO</text>
<text x="224.4" y="158.3">P1.02/TWI</text>
<text x="224.4" y="160.9">P1.03/TWI</text>
<text x="91.9" y="166">VBUS</text>
<text x="133.6" y="163.4">D-</text>
<text x="133.6" y="166">D+</text>
<text x="228.7" y="163.4">P1.04</text>
<text x="228.7" y="166">P1.05</text>
<text x="91.9" y="171">DECN</text>
<text x="91.9" y="173.6">DECA</text>
<text x="91.9" y="168.5">DECUSB</text>
<text x="196.8" y="173.5">nRF5340-CLAA</text>
<text x="207.4" y="171.1">U1C</text>
<text x="228.7" y="173.6">P1.08</text>
<text x="228.7" y="171">P1.07</text>
<text x="228.7" y="168.5">P1.06</text>
<text x="60.3" y="175">C4</text>
<text x="60.3" y="177.4">0.1uF</text>
<text x="78.1" y="175">C7</text>
<text x="78.1" y="177.4">1uF</text>
<text x="228.7" y="178.7">P1.10</text>
<text x="228.7" y="176.1">P1.09</text>
<text x="46.2" y="185.3">GND</text>
<text x="56.4" y="185.3">GND</text>
<text x="74.2" y="185.3">GND</text>
<text x="228.7" y="181.2">P1.11</text>
<text x="228.7" y="183.7">P1.12</text>
<text x="228.7" y="191.4">P1.15</text>
<text x="228.7" y="186.3">P1.13</text>
<text x="228.7" y="188.8">P1.14</text>
<text x="158.8" y="202.5">VDD_3V3</text>
<text x="104.5" y="207.6">nRF5340-CLAA</text>
<text x="109.8" y="205.1">U1D</text>
<text x="99.6" y="211.7">VSS</text>
<text x="99.6" y="214.2">VSS</text>
<text x="120.2" y="211.7">VSS</text>
<text x="120.2" y="214.2">VSS</text>
<text x="99.6" y="216.8">VSS</text>
<text x="99.6" y="219.3">VSS</text>
<text x="99.6" y="221.8">VSS</text>
<text x="120.2" y="216.8">VSS</text>
<text x="120.2" y="219.3">VSS</text>
<text x="120.2" y="221.8">VSS</text>
<text x="99.6" y="224.4">VSS</text>
<text x="99.6" y="226.9">VSS</text>
<text x="120.2" y="224.4">VSS</text>
<text x="120.2" y="226.9">VSS</text>
<text x="99.6" y="229.5">VSS</text>
<text x="99.6" y="232">VSS</text>
<text x="120.2" y="229.5">VSS</text>
<text x="120.2" y="232">VSS</text>
<text x="89.4" y="238.7">GND</text>
<text x="120.2" y="234.5">VSS</text>
<text x="130" y="238.7">GND</text>
</g>
<g font-size="1.8">
<text x="258.8" y="51.7">P0.00/XL1</text>
<text x="257.3" y="56.8">P0.02/NFC1</text>
<text x="257.3" y="59.3">P0.03/NFC2</text>
<text x="258.8" y="54.3">P0.01/XL2</text>
<text x="258" y="64.4">P0.05/AIN1</text>
<text x="258" y="61.9">P0.04/AIN0</text>
<text x="258" y="67">P0.06/AIN2</text>
<text x="258" y="69.5">P0.07/AIN3</text>
<text x="250.8" y="74.6">P0.09/TRACEDATA2</text>
<text x="250.8" y="72">P0.08/TRACEDATA3</text>
<text x="250.8" y="77.1">P0.10/TRACEDATA1</text>
<text x="250.8" y="79.7">P0.11/TRACEDATA0</text>
<text x="252.9" y="82.2">P0.12/TRACECLK</text>
<text x="256.6" y="84.7">P0.13/QSPI0</text>
<text x="256.6" y="89.8">P0.15/QSPI2</text>
<text x="256.6" y="87.3">P0.14/QSPI1</text>
<text x="253.3" y="94.9">P0.17/QSPI_CLK</text>
<text x="256.6" y="92.4">P0.16/QSPI3</text>
<text x="254.3" y="97.4">P0.18/QSPI_CS</text>
<text x="263.5" y="100">P0.19</text>
<text x="263.5" y="102.5">P0.20</text>
<text x="263.5" y="105.1">P0.21</text>
<text x="263.5" y="107.6">P0.22</text>
<text x="144.8" y="114">XC2</text>
<text x="263.5" y="110.1">P0.23</text>
<text x="263.5" y="112.7">P0.24</text>
<text x="144.8" y="119">XC1</text>
<text x="258" y="115.2">P0.25/AIN4</text>
<text x="258" y="117.8">P0.26/AIN5</text>
<text x="258" y="122.8">P0.28/AIN7</text>
<text x="258" y="120.3">P0.27/AIN6</text>
<text x="263.5" y="125.4">P0.29</text>
<text x="263.5" y="130.5">P0.31</text>
<text x="263.5" y="127.9">P0.30</text>
<text x="144.8" y="136.8">ANT</text>
<text x="182.9" y="136.8">RF_LE</text>
<text x="146" y="154.6">SWDCLK</text>
<text x="146" y="152.1">~{RESET}</text>
<text x="247" y="154.6">P1.01</text>
<text x="247" y="152.1">P1.00</text>
<text x="146" y="157.1">SWDIO</text>
<text x="242.7" y="159.7">P1.03/TWI</text>
<text x="242.7" y="157.1">P1.02/TWI</text>
<text x="247" y="164.8">P1.05</text>
<text x="247" y="162.2">P1.04</text>
<text x="247" y="167.3">P1.06</text>
<text x="247" y="172.4">P1.08</text>
<text x="247" y="169.8">P1.07</text>
<text x="247" y="174.9">P1.09</text>
<text x="247" y="177.5">P1.10</text>
<text x="247" y="180">P1.11</text>
<text x="247" y="182.5">P1.12</text>
<text x="247" y="185.1">P1.13</text>
<text x="247" y="190.2">P1.15</text>
<text x="247" y="187.6">P1.14</text>
</g>
<g font-size="1.8" fill="#840084">
<text x="271.1" y="54">12.5pF-20ppm</text>
<text x="153" y="85.8">16V</text>
<text x="163.2" y="85.8">16V</text>
<text x="173.4" y="85.8">10V</text>
<text x="35.8" y="90.9">10V,X5R</text>
<text x="57.8" y="98.5">10V,X5R</text>
<text x="66.3" y="98.5">10V,X7R</text>
<text x="153" y="103.6">16V</text>
<text x="163.2" y="103.6">16V</text>
<text x="173.4" y="103.6">16V</text>
<text x="158" y="116.4">10ppm</text>
<text x="47.6" y="120.1">10V,X5R</text>
<text x="73" y="129">10V,X5R</text>
<text x="152.9" y="135.7">500mA</text>
<text x="169.4" y="135.7">500mA</text>
<text x="165.7" y="141.8">0.7pF</text>
<text x="183.5" y="141.8">0.7pF</text>
<text x="60.3" y="179.8">16V-10%-X5R</text>
<text x="78.1" y="179.8">10V,X5R</text>
</g>
<g font-size="1.8" fill="#848400">
<text x="329.1" y="65.6">SYS_SHTD_n</text>
<text x="329.1" y="63.1">AIN_BAT</text>
<text x="329.1" y="68.2">READ_BAT_n</text>
<text x="327.7" y="74.7">File:</text>
<text x="332.9" y="74.7">WirelessCharger.kicad_sch</text>
<text x="329.1" y="88.5">QSPI_DIO0</text>
<text x="329.1" y="91">QSPI_DIO1</text>
<text x="329.1" y="93.6">QSPI_DIO2</text>
<text x="329.1" y="98.7">QSPI_CLK</text>
<text x="329.1" y="96.1">QSPI_DIO3</text>
<text x="329.1" y="101.2">QSPI_SS</text>
<text x="329.1" y="105">BUCKEN</text>
<text x="329.1" y="113.9">COEX_REQ</text>
<text x="329.1" y="111.4">GRANT</text>
<text x="329.1" y="108.8">HOST_IRQ</text>
<text x="329.1" y="119">STATUS0</text>
<text x="329.1" y="116.4">SW_CTRL1</text>
<text x="329.1" y="131.7">IO_EN</text>
<text x="327.7" y="142">File:</text>
<text x="329.1" y="138">RF_LE</text>
<text x="332.9" y="142">nRF7002.kicad_sch</text>
<text x="329.1" y="155.8">PDM_DATA</text>
<text x="329.1" y="158.3">PDM_CLK</text>
<text x="329.1" y="160.9">PDM_WAKE</text>
<text x="329.1" y="163.4">PDM_EN</text>
<text x="329.1" y="166">PDM_THSEL</text>
<text x="329.1" y="171">SD_SCK</text>
<text x="329.1" y="173.6">SD_MISO</text>
<text x="329.1" y="176.1">SD_MOSI</text>
<text x="329.1" y="178.7">SD_EN</text>
<text x="329.1" y="181.2">SD_CS</text>
<text x="329.1" y="185">QSPI_WP_n</text>
<text x="329.1" y="187.6">QSPI_CS</text>
<text x="329.1" y="190.1">QSPI_HOLD_n</text>
<text x="329.1" y="200.3">6D_PWR_EN</text>
<text x="329.1" y="202.8">6D_INT</text>
<text x="329.1" y="205.3">6D_SCL</text>
<text x="329.1" y="207.9">6D_SDA</text>
<text x="329.1" y="211.7">LED_RED</text>
<text x="329.1" y="214.2">LED_GREEN</text>
<text x="329.1" y="216.8">LED_BLUE</text>
<text x="329.1" y="224.4">USER_BTN</text>
<text x="329.1" y="230.7">MOTOR_PWM</text>
<text x="327.7" y="238.5">File:</text>
<text x="332.9" y="238.5">Peripherals.kicad_sch</text>
</g>
<g font-size="1.8" fill="#a1a1a1">
<text x="160.7" y="154.6">TP2</text>
<text x="160.7" y="152.1">TP1</text>
<text x="160.7" y="157.1">TP3</text>
</g>
<g font-size="1.4" fill="#840000">
<text x="53.1" y="83.2" transform="rotate(-90 53.1 83.2)">2</text>
<text x="53.1" y="90.8" transform="rotate(-90 53.1 90.8)">1</text>
<text x="65.8" y="113.6" transform="rotate(-90 65.8 113.6)">2</text>
<text x="65.8" y="121.3" transform="rotate(-90 65.8 121.3)">1</text>
<text x="151.8" y="136.9">1</text>
<text x="159.4" y="136.9">2</text>
<text x="168.3" y="136.9">1</text>
<text x="175.9" y="136.9">2</text>
<text x="163.6" y="211.4" transform="rotate(-90 163.6 211.4)">1</text>
<text x="163.6" y="216.5" transform="rotate(-90 163.6 216.5)">2</text>
</g>
<g font-size="1.4" fill="#008484">
<text x="165.1" y="212.1">R11</text>
<text x="165.1" y="214.1">10K</text>
<text x="165.7" y="226.8">100nF</text>
<text x="165.7" y="224.8">C34</text>
</g>
<g font-size="1.4" fill="#840084">
<text x="165.1" y="216.1">1%</text>
<text x="165.7" y="228.8">10V,X5R</text>
</g>
<g font-size="1.2" fill="#840000">
<text x="288.3" y="53" transform="rotate(-90 288.3 53)">1</text>
<text x="288.3" y="49.4" transform="rotate(-90 288.3 49.4)">2</text>
</g>
<text font-size=".9" x="159.4" y="219.5">~{RESET}</text>
</svg>
